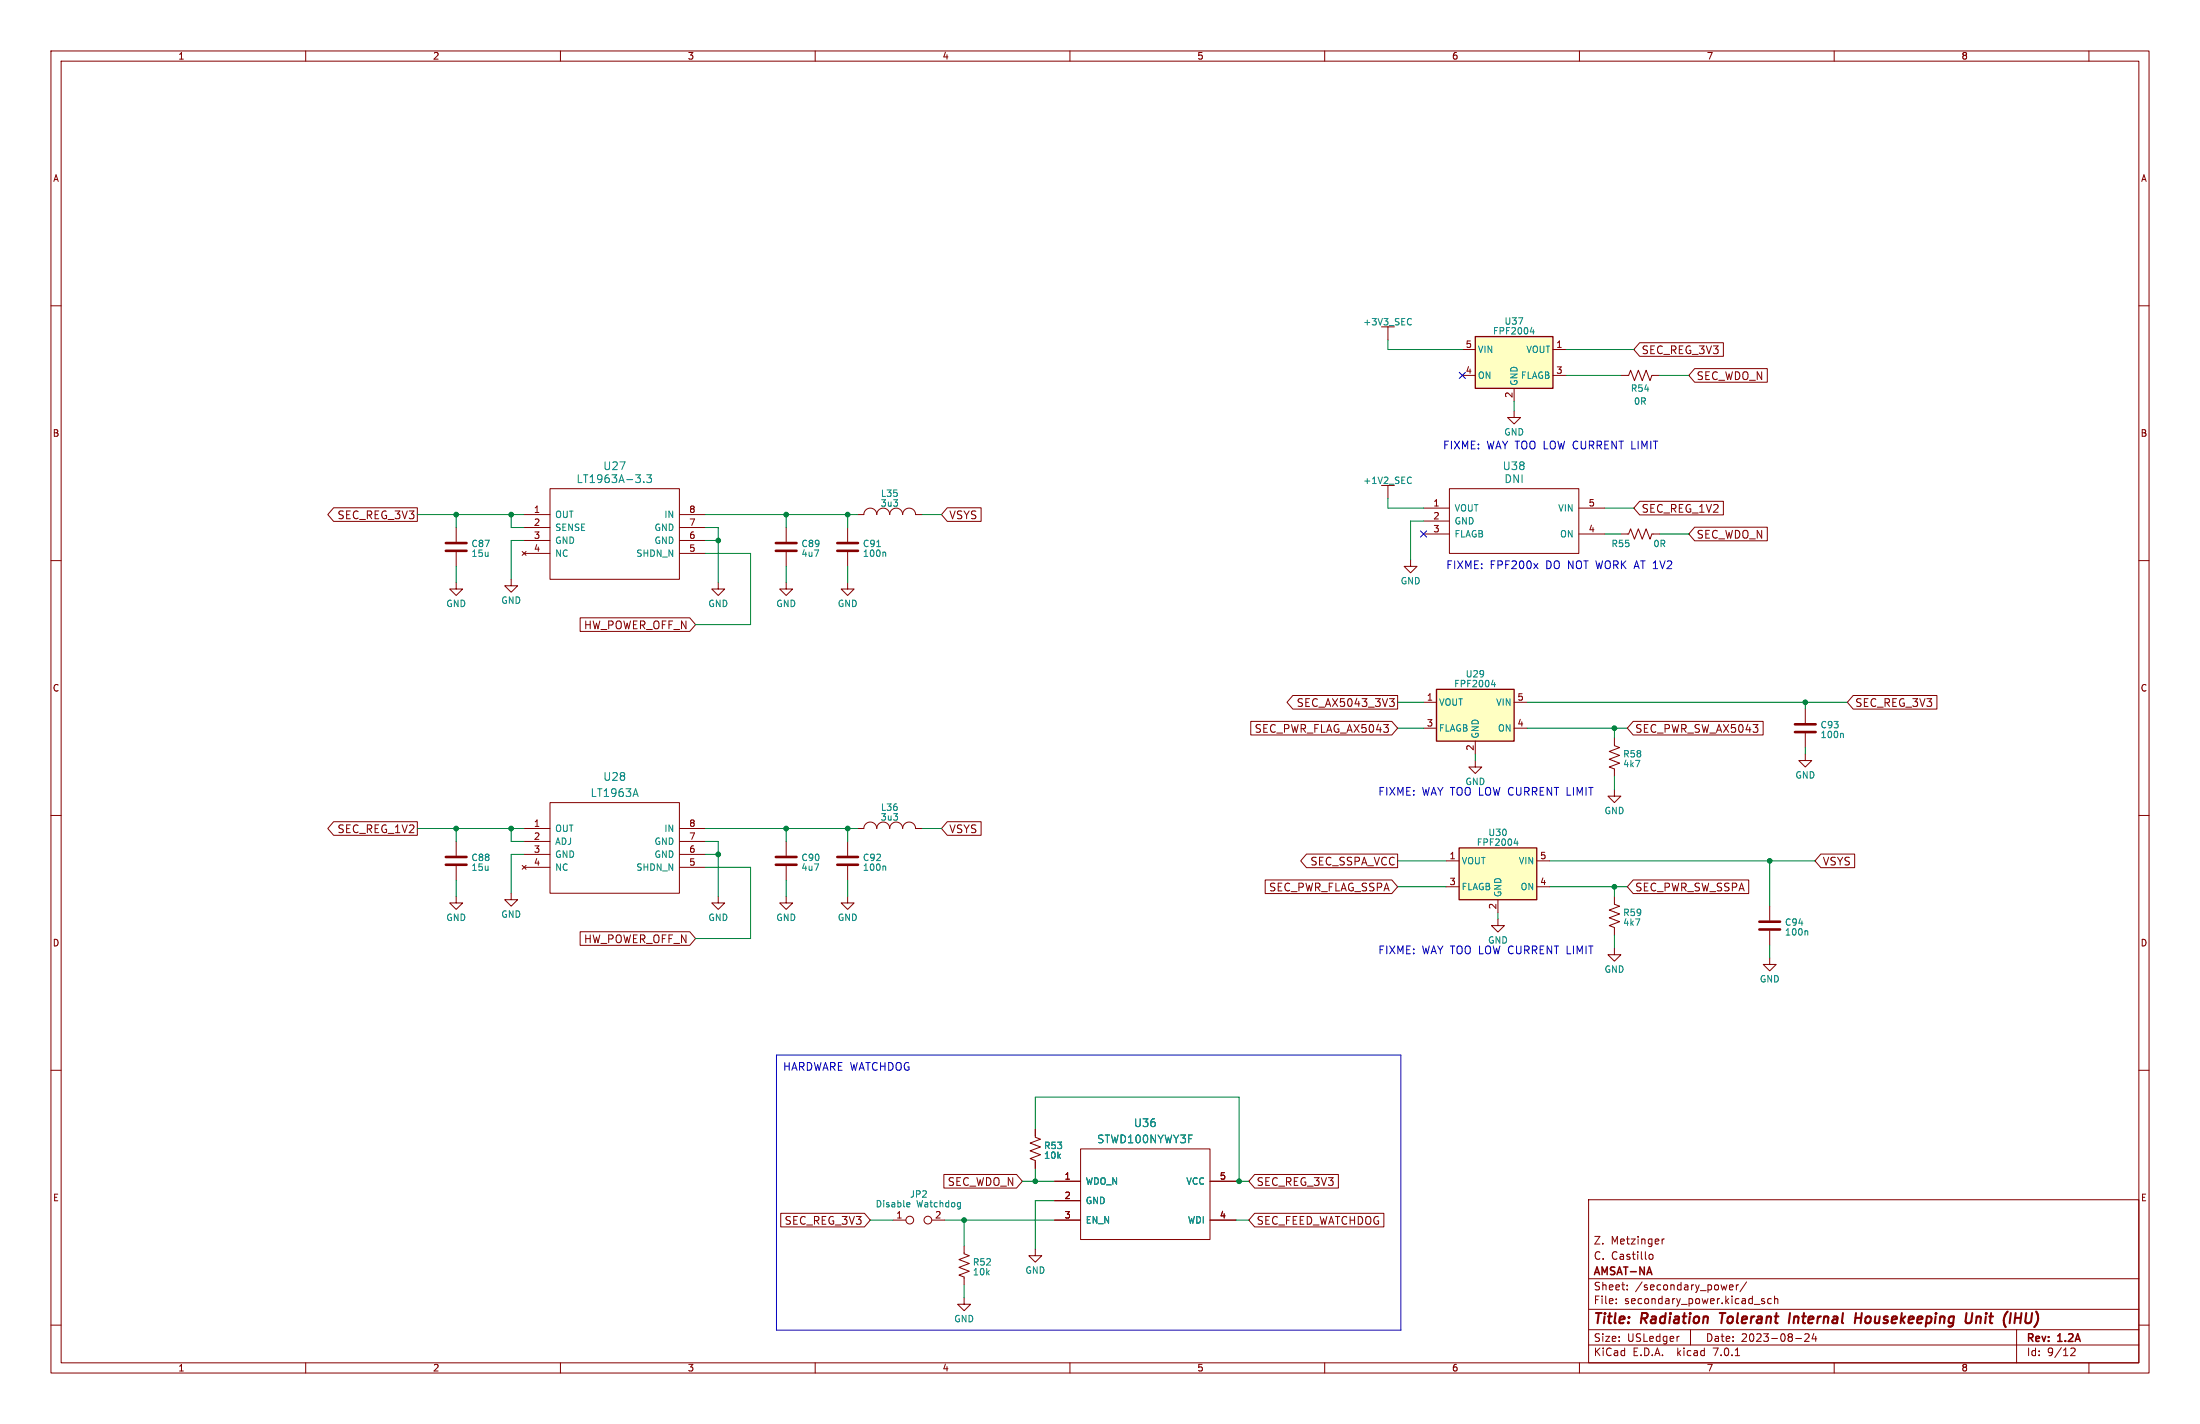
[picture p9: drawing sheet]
<svg xmlns="http://www.w3.org/2000/svg" width="432mm" height="279mm" viewBox="0 0 432 279" stroke-linecap="round" stroke-linejoin="round" font-family="sans-serif">
<g fill="none" stroke="#840000" stroke-width=".2">
<path d="M10 10h411.8v259.4h-411.8zM12 12h407.8v255.4h-407.8zM60 10v2M110 10v2M160 10v2M210 10v2M260 10v2M310 10v2M360 10v2M410 10v2M10 60h2M419.8 60h2"/>
<path d="M272.4 64.1v2.6M287 68.6h2.6M287 73.7h2.6M297.2 76.2v2.5M304.8 68.6h2.5M304.8 73.7h2.5M318.1 73.7h1.6l.3-1.1 .8 2.1 .8-2.1 .7 2.1 .8-2.1 .7 2.1 .4-1h1.6M321.8 67.2h16.5v2.7h-16.5l-1.1-1.3zM332.6 72.3h14.3v2.7h-14.3l-1.1-1.3zM65.5 99.6h16.4v2.7h-16.4l-1.2-1.3zM107.9 95.9h25.4v17.8h-25.4zM185.9 99.6h6.7v2.7h-6.7l-1.1-1.3z"/>
<path d="M272.4 95.3v2.5M279.4 99.7h5.1M284.5 95.9h25.4v12.7h-25.4zM297.2 80.6v1.3h1.2l-1.2 1.3-1.3-1.3h1.3M309.9 99.7h5.1M321.8 98.4h16.5v2.6h-16.5l-1.1-1.3zM10 110h2M89.5 114.3v1.3h1.3l-1.3 1.2-1.2-1.2h1.2M89.5 103.5v2.8M89.5 108.3v2.8M100.3 113.7v1.2h1.3l-1.3 1.3-1.2-1.3h1.2M102.5 108.2l.8 .8"/>
<path d="M102.9 101h5M102.9 103.5h5M102.9 106h5M102.9 108.6h5M103.3 108.2l-.8 .8M133.3 101h5.1M133.3 103.5h5.1M133.3 106h5.1M133.3 108.6h5.1M141 114.3v1.3h1.2l-1.2 1.2-1.3-1.2h1.3M154.3 114.3v1.3h1.3l-1.3 1.2-1.3-1.2h1.3M154.3 103.5v2.8"/>
<path d="M154.3 108.3v2.8M166.4 114.3v1.3h1.2l-1.2 1.2-1.3-1.2h1.3M166.4 103.5v2.8M166.4 108.3v2.8M168.3 101h1.2a1.27 1.27 0 0 1 1.3-1.3 1.27 1.27 0 0 1 1.3 1.3 1.27 1.27 0 0 1 1.3-1.3 1.27 1.27 0 0 1 1.2 1.3 1.27 1.27 0 0 1 1.3-1.3 1.27 1.27 0 0 1 1.3 1.3 1.27 1.27 0 0 1 1.2-1.3 1.27 1.27 0 0 1 1.3 1.3h1.3M276.9 109.9v1.2h1.2l-1.2 1.3-1.3-1.3h1.3M279.4 102.2h5.1M279.4 104.8h5.1M309.9 104.8h5.1M318.1 104.8h1.6l.3-1 .8 2 .8-2 .7 2 .8-2 .7 2 .4-1h1.6M332.6 103.4h14.3v2.7h-14.3l-1.1-1.3zM419.8 110h2"/>
<path d="M113.9 121.2h21.5l1.1 1.4-1.1 1.3h-21.5zM253.7 136.5h20.6v2.6h-20.6l-1.1-1.3zM272.7 137.1h.9l-.5 .6 .5 .1v.5l-.2 .3h-.5M279.4 137.8h2.5M297.2 137.8h2.5M354.3 139.1v2.8M363.7 136.5h16.5v2.6h-16.5l-1.1-1.3zM10 160h2M107.9 157.5h25.4v17.8h-25.4zM245.5 141.5h27.7l1.1 1.4-1.1 1.3h-27.7zM279.4 142.9h2.5M289.6 149.2v1.3h1.2l-1.2 1.3-1.3-1.3h1.3"/>
<path d="M289.6 145.4v2.6M297.2 142.9h2.5M316.9 144.8v1.5l1 .4-2.1 .7 2.1 .8-2.1 .8 2.1 .7-2.1 .8 1.1 .4v1.5M316.9 154.9v1.3h1.2l-1.2 1.3-1.3-1.3h1.3M320.5 141.5h25.6v2.7h-25.6l-1.1-1.3zM354.3 148v1.2h1.3l-1.3 1.3-1.2-1.3h1.2M354.3 143.9v2.8M419.8 160h2M65.5 161.2h16.4v2.7h-16.4l-1.2-1.3zM89.5 175.9v1.3h1.3l-1.3 1.2-1.2-1.2h1.2M89.5 165.1v2.8M89.5 169.9v2.8"/>
<path d="M100.3 175.3v1.2h1.3l-1.3 1.3-1.2-1.3h1.2M102.5 169.8l.8 .8M102.9 162.6h5M102.9 165.1h5M102.9 167.6h5M102.9 170.2h5M103.3 169.8l-.8 .8M133.3 162.6h5.1M133.3 165.1h5.1M133.3 167.6h5.1M133.3 170.2h5.1M141 175.9v1.3h1.2l-1.2 1.2-1.3-1.2h1.3"/>
<path d="M154.3 175.9v1.3h1.3l-1.3 1.2-1.3-1.2h1.3M154.3 165.1v2.8M154.3 169.9v2.8M166.4 175.9v1.3h1.2l-1.2 1.2-1.3-1.2h1.3M166.4 165.1v2.8M166.4 169.9v2.8M168.3 162.6h1.2a1.27 1.27 0 0 1 1.3-1.3 1.27 1.27 0 0 1 1.3 1.3 1.27 1.27 0 0 1 1.3-1.3 1.27 1.27 0 0 1 1.2 1.3 1.27 1.27 0 0 1 1.3-1.3 1.27 1.27 0 0 1 1.3 1.3 1.27 1.27 0 0 1 1.2-1.3 1.27 1.27 0 0 1 1.3 1.3h1.3M185.9 161.2h6.7v2.7h-6.7l-1.1-1.3zM248.3 172.7h24.9l1.1 1.3-1.1 1.3h-24.9zM256.4 167.6h17.9v2.6h-17.9l-1.1-1.3zM283.8 168.9h2.6M283.8 174h2.6"/>
<path d="M294 176.5v2.6M301.6 168.9h2.6M301.6 174h2.6M316.9 175.9v1.5l1 .4-2.1 .8 2.1 .7-2.1 .8 2.1 .7-2.1 .8 1.1 .4v1.5M320.5 172.7h22.7v2.6h-22.7l-1.1-1.3zM347.3 177.8v2.8M357.4 167.6h6.6v2.6h-6.6l-1.2-1.3zM113.9 182.8h21.5l1.1 1.4-1.1 1.3h-21.5zM294 180.3v1.3h1.3l-1.3 1.3-1.3-1.3h1.3M316.9 186.1v1.2h1.2l-1.2 1.3-1.3-1.3h1.3M347.3 188v1.2h1.3l-1.3 1.3-1.2-1.3h1.2M347.3 182.6v2.8"/>
<path d="M10 210h2M419.8 210h2M153.2 238.1h16.5l1.1 1.3-1.1 1.3h-16.5zM175.3 239.4h2.5M182.9 239.4h2.5M185.3 230.4h14.2l1.2 1.4-1.2 1.3h-14.2zM203.2 221.6v1.5l1 .4-2 .8 2 .7-2 .8 2 .8-2 .7 1 .4v1.5M207 239.4h5.1M207 231.8h5.1M207 235.6h5.1M212.1 225.4h25.4v17.8h-25.4zM237.5 239.4h5.1"/>
<path d="M237.5 231.8h5.1M246.3 238.1h25.3v2.6h-25.3l-1.2-1.3zM246.3 230.4h16.4v2.7h-16.4l-1.2-1.3zM311.8 235.4h108v32h-108zM10 260h2M189.2 254.6v1.3h1.3l-1.3 1.3-1.2-1.3h1.2M189.2 244.5v1.5l1 .4-2 .7 2 .8-2 .8 2 .7-2 .8 1 .4v1.5M203.2 245.1v1.3h1.3l-1.3 1.3-1.3-1.3h1.3M311.8 256.9h108M311.8 250.9h108M317.2 255.7v.1M317.2 254.9v.1"/>
<path d="M319.4 253v.1M319.4 252.2v.1M323.7 246.2l.5-.1 .2 .3-.1 .6-.4 .1-.2-.1M326.2 243.1v1M326.7 243.1l-.5 .3M339.4 252.6l.8-.1-.1-.3-.4-.1-.3 .2 .1 .7h.6M340.8 252.1v1M341.2 252.1l-.3 .1-.1 .2M342.8 251.5l-1.3 2M345.7 255.1l.7 .4-.2 .3-.5-.1M346.3 254.9l-.4-.1-.2 .2M347.7 254.9l-.5-.1-.3 .3 .2 .6h.6"/>
<path d="M348.3 254.9l.2-.1 .4 .1v.9M348.3 254.3v1.5M419.8 260h2M60 267.4v2M110 267.4v2M160 267.4v2M210 267.4v2M260 267.4v2M310 267.4v2M311.8 263.9h108M311.8 260.9h108M329.4 262.2h.2"/>
<path d="M331.8 260.9v3M340.6 266h.8M352.4 262.6h1.2M354.2 261.8l.6-.1 .3 .4-.9 1.1h.9M356 261.6l-.3 1.1h.9M356.4 262.2v1M360 267.4v2M395.8 260.9v6.5M406.4 264.6l.6-.1 .2 .1 .1 .3-.9 1.1h.9M410 267.4v2"/>
<circle cx="178.6" cy="239.4" r=".76"/>
<circle cx="182.1" cy="239.4" r=".76"/>
</g>
<path d="M337.5 257.6h1.2M351.3 257.6l-.2 2M364.2 258.6h1.1M364.3 257.6l-.3 2M365.4 257.6l-.2 2M387.1 257.6l-.2 1.6a.66 .66 0 0 1-.8 .4M395.5 258.6h1.1M395.6 257.6l-.2 2" fill="none" stroke="#840000" stroke-width=".4"/>
<g fill="none" stroke="#840000" stroke-width=".51">
<path d="M87.5 108.1h4.1M87.5 106.6h4.1M152.3 108.1h4M152.3 106.6h4M164.3 108.1h4.1M164.3 106.6h4.1M352.3 143.6h4.1M352.3 142.1h4.1M87.5 169.7h4.1M87.5 168.1h4.1M152.3 169.7h4M152.3 168.1h4"/>
<path d="M164.3 169.7h4.1M164.3 168.1h4.1M345.3 182.4h4.1M345.3 180.8h4.1"/>
</g>
<g fill="none" stroke="#008484" stroke-width=".2">
<path d="M276.8 62.5l.2 .1M277 63.6l-.2 .2M300.4 65.1h.7M301 64.7v.8M126.3 94.5v.2M126.9 93.2h1l-.5 .5 .4 .2v.6l-.2 .2-.7-.2M276.8 93.6l.2 .1M277 94.8l-.2 .1M173.7 108.3l.1 .2v.7M292.7 134.3h.8M293.3 133.9v.9M124.8 154.8l.5 1.5"/>
<path d="M361.6 143.9l.2 .2v.6M173.7 169.9l.1 .2v.7M297.2 165.4h.8M297.8 165v.9M354.6 182.6l.2 .2v.7M178.2 236h.3l.1 .3-.6 .1M178.5 236.7l-.3 .1M188.1 236h.4M188.5 236.7l-.4 .1M188.5 236v1l-.2 .2"/>
</g>
<g fill="#ffffc2" stroke="#ffffc2" stroke-width=".2">
<path d="M289.6 66h15.2v10.2h-15.2z"/>
<path d="M286.4 166.4h15.2v10.1h-15.2z"/>
<path d="M281.9 135.3h15.3v10.1h-15.3z"/>
</g>
<path d="M289.6 66h15.2v10.2h-15.2zM281.9 135.3h15.3v10.1h-15.3zM286.4 166.4h15.2v10.1h-15.2z" fill="none" stroke="#840000" stroke-width=".25"/>
<path d="M301 110.6l.8 1M301.8 110.6l-.8 1M152.4 207h122.6v54h-122.6z" fill="none" stroke="#0000c2" stroke-width=".2"/>
<g fill="none" stroke="#008400" stroke-width=".2">
<path d="M272.4 66.7v1.9h14.6M297.2 78.7v1.9M307.3 68.6h13.4M307.3 73.7h10.8M325.8 73.7h5.7M272.4 97.8v1.9h7M315 99.7h5.7M81.9 101h21M89.5 101v2.5M89.5 111.1v3.2M100.3 101v2.5h2.6M102.9 106h-2.6v7.7"/>
<path d="M138.4 101h29.9M138.4 103.5h2.6v10.8M138.4 108.6h8.9v14h-10.8M138.4 106h2.6M154.3 101v2.5M154.3 111.1v3.2M166.4 101v2.5M166.4 111.1v3.2M181 101h3.8M279.4 102.2h-2.5v7.7M315 104.8h3.1M325.8 104.8h5.7"/>
<path d="M274.3 137.8h5.1M299.7 137.8h62.9M354.3 137.8v1.3M274.3 142.9h5.1M289.6 148v1.2M299.7 142.9h19.7M316.9 142.9v1.9M316.9 152.4v2.5M354.3 146.7v1.3M81.9 162.6h21M89.5 162.6v2.5M89.5 172.7v3.2"/>
<path d="M100.3 162.6v2.5h2.6M102.9 167.6h-2.6v7.7M138.4 165.1h2.6v10.8M138.4 170.2h8.9v14h-10.8M138.4 167.6h2.6M138.4 162.6h29.9M154.3 162.6v2.5M154.3 172.7v3.2M166.4 162.6v2.5M166.4 172.7v3.2M181 162.6h3.8M274.3 168.9h9.5"/>
<path d="M274.3 174h9.5M294 179.1v1.2M304.2 168.9h52M304.2 174h15.2M316.9 174v1.9M347.3 168.9v8.9M316.9 183.5v2.6M347.3 185.4v2.6M170.8 239.4h4.5M185.4 239.4h21.6M189.2 239.4v5.1M200.7 231.8h6.3"/>
<path d="M203.2 221.6v-6.3h40v16.5M203.2 229.2v2.6M207 235.6h-3.8v9.5M242.6 239.4h2.5M242.6 231.8h2.5M189.2 252.1v2.5"/>
</g>
<path d="M286.4 73.1l1.2 1.2M287.6 73.1l-1.2 1.2M278.8 104.2l1.2 1.2M280 104.2l-1.2 1.2" fill="none" stroke="#000084" stroke-width=".2"/>
<g fill="#008400" stroke="#008400" stroke-width=".2">
<circle cx="141" cy="167.6" r=".46"/>
<circle cx="154.3" cy="162.6" r=".46"/>
<circle cx="100.3" cy="162.6" r=".46"/>
<circle cx="166.4" cy="162.6" r=".46"/>
<circle cx="316.9" cy="174" r=".46"/>
<circle cx="189.2" cy="239.4" r=".46"/>
<circle cx="243.2" cy="231.8" r=".46"/>
<circle cx="203.2" cy="231.8" r=".46"/>
<circle cx="154.3" cy="101" r=".46"/>
<circle cx="166.4" cy="101" r=".46"/>
<circle cx="316.9" cy="142.9" r=".46"/>
<circle cx="347.3" cy="168.9" r=".46"/>
<circle cx="354.3" cy="137.8" r=".46"/>
<circle cx="141" cy="106" r=".46"/>
<circle cx="89.5" cy="101" r=".46"/>
<circle cx="100.3" cy="101" r=".46"/>
<circle cx="89.5" cy="162.6" r=".46"/>
</g>
<g font-size="2.8" fill="#840000">
<text x="312.8" y="260.2">Title:</text>
<text x="322.2" y="260.2">Radiation</text>
<text x="338.3" y="260.2">Tolerant</text>
<text x="352.4" y="260.2">Internal</text>
<text x="366" y="260.2">Housekeeping</text>
<text x="388.3" y="260.2">Unit</text>
<text x="396.3" y="260.2">(IHU)</text>
</g>
<g font-size="2.1" fill="#840000">
<text x="322.2" y="69.6">SEC_REG_3V3</text>
<text x="333" y="74.7">SEC_WDO_N</text>
<text x="322.2" y="100.8">SEC_REG_1V2</text>
<text x="66.1" y="102">SEC_REG_3V3</text>
<text x="186.3" y="102">VSYS</text>
<text x="333" y="105.8">SEC_WDO_N</text>
<text x="114.5" y="123.6">HW_POWER_OFF_N</text>
<text x="246.2" y="143.9">SEC_PWR_FLAG_AX5043</text>
<text x="254.4" y="138.9">SEC_AX5043_3V3</text>
<text x="320.9" y="143.9">SEC_PWR_SW_AX5043</text>
<text x="364.1" y="138.9">SEC_REG_3V3</text>
<text x="66.1" y="163.6">SEC_REG_1V2</text>
<text x="186.3" y="163.6">VSYS</text>
<text x="257.1" y="170">SEC_SSPA_VCC</text>
<text x="357.8" y="170">VSYS</text>
<text x="249" y="175.1">SEC_PWR_FLAG_SSPA</text>
<text x="320.9" y="175.1">SEC_PWR_SW_SSPA</text>
<text x="114.5" y="185.2">HW_POWER_OFF_N</text>
<text x="185.9" y="232.8">SEC_WDO_N</text>
<text x="246.6" y="232.8">SEC_REG_3V3</text>
<text x="153.9" y="240.5">SEC_REG_3V3</text>
<text x="246.6" y="240.5">SEC_FEED_WATCHDOG</text>
<text x="312.8" y="244.3">Z.</text>
<text x="316.2" y="244.3">Metzinger</text>
<text x="312.8" y="250.5">AMSAT-NA</text>
<text x="312.8" y="247.3">C. Castillo</text>
<text x="312.8" y="256">File:</text>
<text x="312.8" y="253.3">Sheet:</text>
<text x="318.8" y="256">secondary_power.kicad_sch</text>
<text x="321" y="253.3">/secondary_power/</text>
<text x="312.8" y="263.4">Size:</text>
<text x="319.4" y="263.4">USLedger</text>
<text x="334.8" y="263.4">Date:</text>
<text x="341.7" y="263.4">2023-08-24</text>
<text x="397.8" y="263.6">Rev:</text>
<text x="404" y="263.6">1.2A</text>
<text x="312.8" y="266.2">KiCad</text>
<text x="320.5" y="266.2">E.D.A.</text>
<text x="329.2" y="266.2">kicad</text>
<text x="336.3" y="266.2">7.0.1</text>
<text x="397.8" y="266.2">Id:</text>
<text x="401.8" y="266.2">9/12</text>
</g>
<g font-size="2.1" fill="#0000c2">
<text x="283.2" y="88.3">FIXME:</text>
<text x="291.8" y="88.3">WAY TOO LOW CURRENT LIMIT</text>
<text x="283.8" y="111.8">FIXME:</text>
<text x="292.4" y="111.8">FPF200x</text>
<text x="303.4" y="111.8">DO NOT WORK AT 1V2</text>
<text x="270.5" y="156.2">FIXME:</text>
<text x="279.1" y="156.2">WAY TOO LOW CURRENT LIMIT</text>
<text x="270.5" y="187.3">FIXME:</text>
<text x="279.1" y="187.3">WAY TOO LOW CURRENT LIMIT</text>
<text x="153.7" y="210.2">HARDWARE WATCHDOG</text>
</g>
<g font-size="2.1" fill="#008484">
<text x="113.1" y="94.9">LT1963A-3.3</text>
<text x="118.4" y="92.4">U27</text>
<text x="294.9" y="92.4">U38</text>
<text x="295.2" y="94.9">DNI</text>
<text x="118.4" y="153.4">U28</text>
<text x="115.9" y="156.5">LT1963A</text>
<text x="222.5" y="221.3">U36</text>
<text x="215.3" y="224.5">STWD100NYWY3F</text>
</g>
<g font-size="1.8" fill="#840000">
<text x="35" y="11.8">1</text>
<text x="85" y="11.8">2</text>
<text x="135" y="11.8">3</text>
<text x="185" y="11.8">4</text>
<text x="235" y="11.8">5</text>
<text x="285" y="11.8">6</text>
<text x="335" y="11.8">7</text>
<text x="385" y="11.8">8</text>
<text x="10.4" y="35.8">A</text>
<text x="420.2" y="35.8">A</text>
<text x="287.6" y="68.3">5</text>
<text x="305.4" y="68.3">1</text>
<text x="287.6" y="73.4">4</text>
<text x="305.4" y="73.4">3</text>
<text x="296.9" y="78.1" transform="rotate(-90 296.9 78.1)">2</text>
<text x="10.3" y="85.8">B</text>
<text x="420.1" y="85.8">B</text>
<text x="104.7" y="100.7">1</text>
<text x="135.2" y="100.7">8</text>
<text x="281.3" y="99.4">1</text>
<text x="281.3" y="102">2</text>
<text x="311.8" y="99.4">5</text>
<text x="104.7" y="103.3">2</text>
<text x="104.7" y="105.8">3</text>
<text x="135.2" y="105.8">6</text>
<text x="135.2" y="103.3">7</text>
<text x="281.3" y="104.5">3</text>
<text x="311.8" y="104.5">4</text>
<text x="104.7" y="108.3">4</text>
<text x="135.2" y="108.3">5</text>
<text x="10.3" y="135.8">C</text>
<text x="280" y="137.5">1</text>
<text x="297.8" y="137.5">5</text>
<text x="420.1" y="135.8">C</text>
<text x="280" y="142.6">3</text>
<text x="297.8" y="142.6">4</text>
<text x="289.3" y="147.4" transform="rotate(-90 289.3 147.4)">2</text>
<text x="104.7" y="162.3">1</text>
<text x="104.7" y="164.8">2</text>
<text x="104.7" y="167.4">3</text>
<text x="135.2" y="167.4">6</text>
<text x="135.2" y="164.8">7</text>
<text x="135.2" y="162.3">8</text>
<text x="104.7" y="169.9">4</text>
<text x="135.2" y="169.9">5</text>
<text x="284.4" y="168.7">1</text>
<text x="284.4" y="173.7">3</text>
<text x="302.2" y="173.7">4</text>
<text x="302.2" y="168.7">5</text>
<text x="293.8" y="178.5" transform="rotate(-90 293.8 178.5)">2</text>
<text x="10.3" y="185.8">D</text>
<text x="420.1" y="185.8">D</text>
<text x="208.9" y="231.5">1</text>
<text x="239.4" y="231.5">5</text>
<text x="10.4" y="235.8">E</text>
<text x="175.9" y="239.1">1</text>
<text x="183.5" y="239.1">2</text>
<text x="208.9" y="235.3">2</text>
<text x="208.9" y="239.1">3</text>
<text x="239.4" y="239.1">4</text>
<text x="420.2" y="235.8">E</text>
<text x="35" y="269.2">1</text>
<text x="85" y="269.2">2</text>
<text x="135" y="269.2">3</text>
<text x="185" y="269.2">4</text>
<text x="235" y="269.2">5</text>
<text x="285" y="269.2">6</text>
<text x="335" y="269.2">7</text>
<text x="385" y="269.2">8</text>
</g>
<g font-size="1.8" fill="#008484">
<text x="267.5" y="64">+3V3_SEC</text>
<text x="293" y="65.8">FPF2004</text>
<text x="295.2" y="63.9">U37</text>
<text x="290.1" y="69.4">VIN</text>
<text x="299.4" y="69.4">VOUT</text>
<text x="290.1" y="74.5">ON</text>
<text x="298" y="75.7" transform="rotate(-90 298 75.7)">GND</text>
<text x="298.4" y="74.5">FLAGB</text>
<text x="320" y="77">R54</text>
<text x="320.6" y="79.6">0R</text>
<text x="295.2" y="85.6">GND</text>
<text x="267.5" y="95.1">+1V2_SEC</text>
<text x="109" y="101.8">OUT</text>
<text x="130.3" y="101.8">IN</text>
<text x="172.8" y="99.6">3u3</text>
<text x="172.8" y="97.6">L35</text>
<text x="285.5" y="100.5">VOUT</text>
<text x="305.7" y="100.5">VIN</text>
<text x="92.5" y="107.5">C87</text>
<text x="109" y="104.3">SENSE</text>
<text x="109" y="106.9">GND</text>
<text x="128.3" y="106.9">GND</text>
<text x="128.3" y="104.3">GND</text>
<text x="157.2" y="107.5">C89</text>
<text x="169.3" y="107.5">C91</text>
<text x="285.5" y="103.1">GND</text>
<text x="285.5" y="105.6">FLAGB</text>
<text x="306.1" y="105.6">ON</text>
<text x="316.2" y="107.5">R55</text>
<text x="324.5" y="107.5">0R</text>
<text x="92.5" y="109.4">15u</text>
<text x="109" y="109.4">NC</text>
<text x="124.8" y="109.4">SHDN_N</text>
<text x="157.2" y="109.4">4u7</text>
<text x="169.3" y="109.4">100n</text>
<text x="87.5" y="119.3">GND</text>
<text x="98.3" y="118.6">GND</text>
<text x="139" y="119.3">GND</text>
<text x="152.3" y="119.3">GND</text>
<text x="164.4" y="119.3">GND</text>
<text x="274.9" y="114.8">GND</text>
<text x="285.4" y="135">FPF2004</text>
<text x="287.6" y="133.1">U29</text>
<text x="282.4" y="138.6">VOUT</text>
<text x="282.4" y="143.7">FLAGB</text>
<text x="293.5" y="138.6">VIN</text>
<text x="293.9" y="143.7">ON</text>
<text x="357.3" y="143.1">C93</text>
<text x="290.4" y="144.9" transform="rotate(-90 290.4 144.9)">GND</text>
<text x="318.5" y="148.8">R58</text>
<text x="357.3" y="145">100n</text>
<text x="318.5" y="150.7">4k7</text>
<text x="352.3" y="152.9">GND</text>
<text x="172.8" y="161.2">3u3</text>
<text x="172.8" y="159.2">L36</text>
<text x="314.9" y="159.9">GND</text>
<text x="109" y="163.4">OUT</text>
<text x="109" y="165.9">ADJ</text>
<text x="128.3" y="165.9">GND</text>
<text x="130.3" y="163.4">IN</text>
<text x="289.8" y="166.1">FPF2004</text>
<text x="292.1" y="164.2">U30</text>
<text x="92.5" y="169.1">C88</text>
<text x="92.5" y="171">15u</text>
<text x="109" y="168.5">GND</text>
<text x="109" y="171">NC</text>
<text x="124.8" y="171">SHDN_N</text>
<text x="128.3" y="168.5">GND</text>
<text x="157.2" y="169.1">C90</text>
<text x="157.2" y="171">4u7</text>
<text x="169.3" y="169.1">C92</text>
<text x="169.3" y="171">100n</text>
<text x="286.9" y="169.7">VOUT</text>
<text x="298" y="169.7">VIN</text>
<text x="286.9" y="174.8">FLAGB</text>
<text x="294.8" y="176" transform="rotate(-90 294.8 176)">GND</text>
<text x="298.3" y="174.8">ON</text>
<text x="318.5" y="179.9">R59</text>
<text x="87.5" y="180.9">GND</text>
<text x="98.3" y="180.2">GND</text>
<text x="139" y="180.9">GND</text>
<text x="152.3" y="180.9">GND</text>
<text x="164.4" y="180.9">GND</text>
<text x="318.5" y="181.8">4k7</text>
<text x="350.3" y="181.8">C94</text>
<text x="350.3" y="183.7">100n</text>
<text x="314.9" y="191">GND</text>
<text x="345.3" y="192.9">GND</text>
<text x="204.9" y="225.6">R53</text>
<text x="204.9" y="227.5">10k</text>
<text x="213.1" y="232.6">WDO_N</text>
<text x="232.7" y="232.6">VCC</text>
<text x="171.8" y="237">Disable</text>
<text x="178.6" y="235.1">JP2</text>
<text x="179.9" y="237">Watchdog</text>
<text x="213.1" y="236.4">GND</text>
<text x="213.1" y="240.2">EN_N</text>
<text x="233" y="240.2">WDI</text>
<text x="190.9" y="248.5">R52</text>
<text x="190.9" y="250.4">10k</text>
<text x="201.2" y="250.1">GND</text>
<text x="187.2" y="259.6">GND</text>
</g>
<g font-size="1.8" fill="#0000c2">
<text x="287.6" y="154.2">GND</text>
<text x="292" y="185.3">GND</text>
</g>
</svg>
